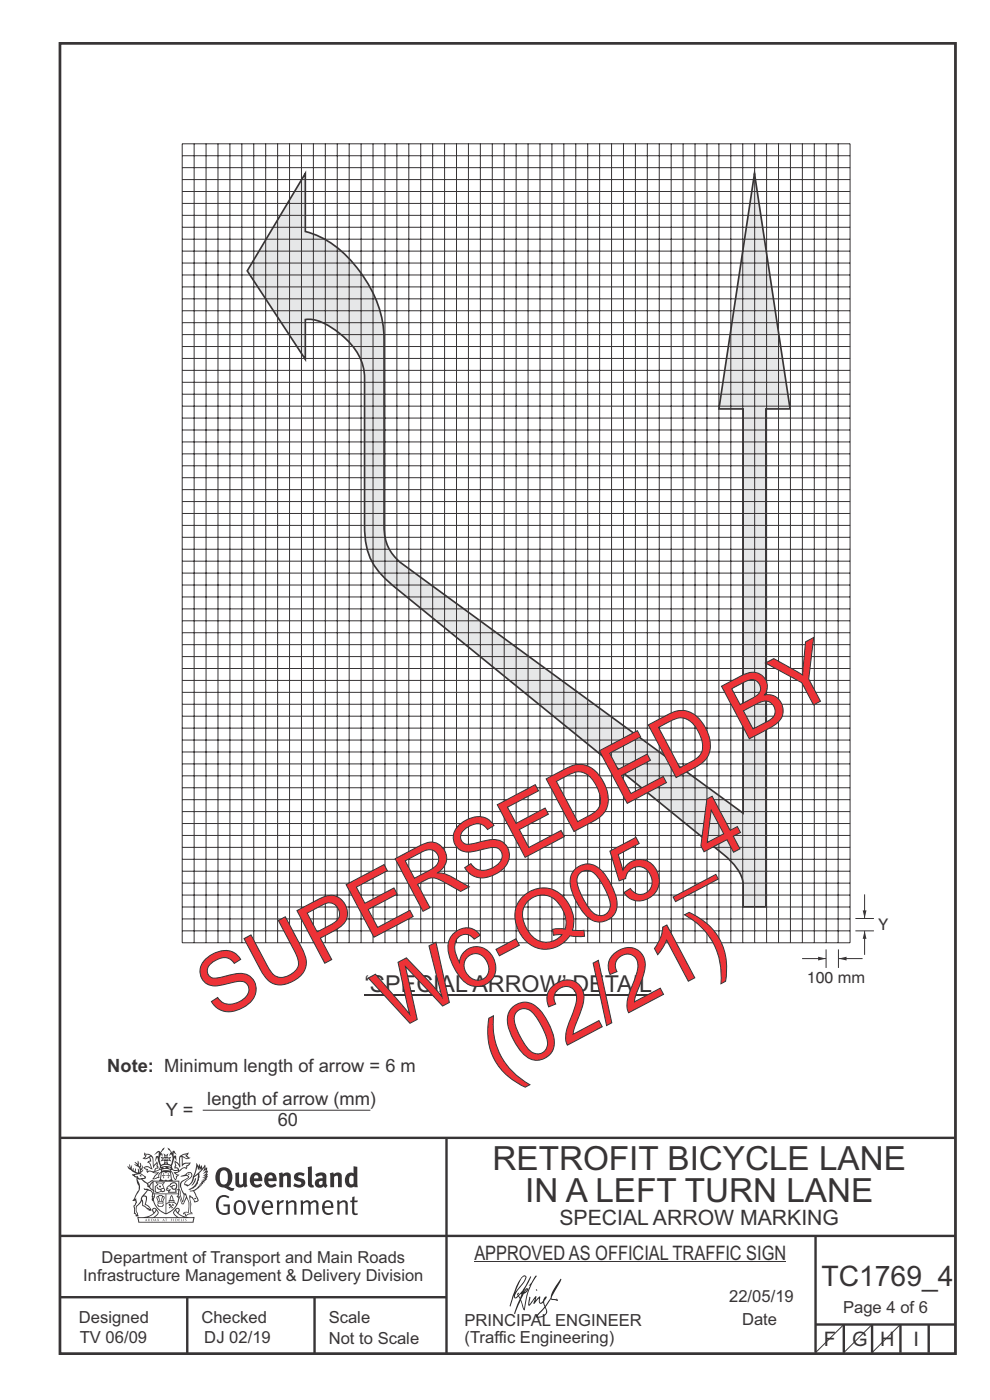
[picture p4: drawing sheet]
<svg xmlns="http://www.w3.org/2000/svg" width="210mm" height="297mm" viewBox="0 0 210 297" stroke-linecap="round" stroke-linejoin="round" font-family="sans-serif">
<g fill="none" stroke="#373435" stroke-width=".51">
<path d="M12.7 9.2h190v278h-190zM12.7 241.4h190M94.7 241.4v45.8M12.7 275.2h82M12.7 262.2h190.1M39.7 275.2v12M66.7 275.2v12M173 262.1v24.9M173 281h29.6M179 281v6M185 281v6M191 281v6"/>
<path d="M197 281v6"/>
</g>
<g fill="#373435">
<path d="M47 248.4a2.55 2.55 0 0 0 0 2.7l.3 .2a.81 .81 0 0 0 1-1v-.5a1.04 1.04 0 0 0-1.1-1.5zM46.3 248.1a1.82 1.82 0 0 1 2.1-.2 1.82 1.82 0 0 1 .9 1.8 2.29 2.29 0 0 1-.8 2l.7 .3h.5l-.2 .6a2.87 2.87 0 0 1-2-.7 2.12 2.12 0 0 1-1.7-3.1z" fill-rule="evenodd"/>
<path d="M49.9 248.9l.8-.2v2a.46 .46 0 0 0 .3 .6 .46 .46 0 0 0 .6-.3v-2.1l.7-.2v2.4l.2 .5-.5 .3-.3-.3a1.02 1.02 0 0 1-1.2 .3 1.02 1.02 0 0 1-.6-1.1z" fill-rule="evenodd"/>
<path d="M54 249.5l-.1 .5h.9a.49 .49 0 0 0-.2-.6 .49 .49 0 0 0-.6 .1zM53.4 249.1a1.34 1.34 0 0 1 1.6-.2 1.34 1.34 0 0 1 .6 1.5v.2h-1.7a.77 .77 0 0 0 .5 .8 .77 .77 0 0 0 .9-.4l.3 .5a1.59 1.59 0 0 1-2 .2 1.59 1.59 0 0 1-.5-2.1z" fill-rule="evenodd"/>
<path d="M57 249.5l-.1 .5h1a.49 .49 0 0 0-.2-.6 .49 .49 0 0 0-.7 .1zM56.4 249.1a1.34 1.34 0 0 1 1.6-.2 1.34 1.34 0 0 1 .7 1.5v.2h-1.8a.77 .77 0 0 0 .5 .8 .77 .77 0 0 0 .9-.4l.4 .5a1.59 1.59 0 0 1-2.1 .2 1.59 1.59 0 0 1-.5-2.1z" fill-rule="evenodd"/>
<path d="M59.2 248.9l.7-.2 .1 .4a.95 .95 0 0 1 1-.3 .95 .95 0 0 1 .7 .8v2.3h-.8v-2.3a.46 .46 0 0 0-.8 .1v2.2h-.8z" fill-rule="evenodd"/>
<path d="M62.6 249.1a1.75 1.75 0 0 1 2-.1l-.2 .5-.6-.2a.43 .43 0 0 0-.6 .3l.4 .3a1.04 1.04 0 0 1 1.2 1.1 1.04 1.04 0 0 1-1.4 1l-1.2-.4 .3-.6 1 .4 .4-.4a.88 .88 0 0 0-1-.5l-.4-.2-.1-.4z" fill-rule="evenodd"/>
<path d="M65.3 247.6l.8-.2 .1 3.8 .3 .2 .1 .4a.88 .88 0 0 1-1 0 .88 .88 0 0 1-.3-1z" fill-rule="evenodd"/>
<path d="M67.8 250.6a.43 .43 0 0 0-.1 .7 .43 .43 0 0 0 .7-.1v-.7zM66.8 249.1a1.7 1.7 0 0 1 2.4 .1v1.9l.3 .4-.4 .5-.5-.4a1.03 1.03 0 0 1-1.7-.1 1.03 1.03 0 0 1 .8-1.5h.7v-.4a.8 .8 0 0 0-1.2 .1z" fill-rule="evenodd"/>
<path d="M70 248.9l.7-.2 .1 .4a.95 .95 0 0 1 1-.3 .95 .95 0 0 1 .7 .8v2.3h-.8v-2.3a.46 .46 0 0 0-.8 .1v2.2h-.8z" fill-rule="evenodd"/>
<path d="M74.3 249.5a1.48 1.48 0 0 0 0 1.7h.5l.2-.1v-1.5l-.3-.2zM75 247.4l.8 .1 .1 4.4h-.7l-.1-.2a1.26 1.26 0 0 1-1.4 0 1.26 1.26 0 0 1-.5-1.3 1.29 1.29 0 0 1 .4-1.4 1.29 1.29 0 0 1 1.4-.1z" fill-rule="evenodd"/>
<path d="M46.4 253.9a1.72 1.72 0 0 1 2.3 0l-.3 .3a1.24 1.24 0 0 0-1.4-.2 1.24 1.24 0 0 0-.6 1.4 1.49 1.49 0 0 0 1.2 1.9l.7-.1v-1.3h-.8l-.1-.4h1.3v1.9a1.93 1.93 0 0 1-2.2 0 1.93 1.93 0 0 1-.7-2.2l.2-.8z" fill-rule="evenodd"/>
<path d="M50.4 255.1a1.65 1.65 0 0 0 .2 2.2 .99 .99 0 0 0 1-1.4 .78 .78 0 0 0-.4-.8 .78 .78 0 0 0-.8 0zM50 254.9a1.33 1.33 0 0 1 1.6-.1 1.33 1.33 0 0 1 .5 1.4 1.31 1.31 0 0 1-1.3 1.6 1.31 1.31 0 0 1-1.2-1.6v-.6z" fill-rule="evenodd"/>
<path d="M52.5 254.7l.4-.1 .9 2.6 .8-2.5h.5l-1.1 3h-.5z" fill-rule="evenodd"/>
<path d="M56.3 255.2l-.2 .7h1.3a.7 .7 0 0 0-.3-.8 .7 .7 0 0 0-.8 .1zM55.9 255a1.22 1.22 0 0 1 1.5-.2 1.22 1.22 0 0 1 .5 1.5h-1.8a.93 .93 0 0 0 .5 1 .93 .93 0 0 0 1.1-.2l.2 .3a1.43 1.43 0 0 1-1.8 .1 1.43 1.43 0 0 1-.6-1.7z" fill-rule="evenodd"/>
<path d="M58.7 254.7l.4-.1 .1 .5 .4-.4 .6-.1-.2 .5a.66 .66 0 0 0-.8 .7v1.9h-.4z" fill-rule="evenodd"/>
<path d="M60.6 254.7l.4-.1 .1 .5a.94 .94 0 0 1 1-.5 .94 .94 0 0 1 .8 .8v2.3h-.5l-.1-2.5a.81 .81 0 0 0-1.2 .3v2.2h-.4z" fill-rule="evenodd"/>
<path d="M63.7 254.7l.5-.1 .1 .5 .4-.3a.78 .78 0 0 1 1.1 .3 .9 .9 0 0 1 1-.5 .9 .9 0 0 1 .8 .8v2.3h-.5l-.1-2.5a.67 .67 0 0 0-1.1 .3v2.2h-.5v-2.4l-.4-.3-.7 .4v2.3h-.5z" fill-rule="evenodd"/>
<path d="M69 255.2l-.1 .7h1.3a.7 .7 0 0 0-.3-.8 .7 .7 0 0 0-.9 .1zM68.7 255a1.22 1.22 0 0 1 1.5-.2 1.22 1.22 0 0 1 .5 1.5h-1.8a.93 .93 0 0 0 .4 1 .93 .93 0 0 0 1.2-.2l.1 .3a1.44 1.44 0 0 1-1.7 .1 1.44 1.44 0 0 1-.6-1.7z" fill-rule="evenodd"/>
<path d="M71.4 254.7l.5-.1 .1 .5a.94 .94 0 0 1 1-.5 .94 .94 0 0 1 .8 .8v2.3h-.5l-.1-2.5a.81 .81 0 0 0-1.2 .3v2.2h-.4z" fill-rule="evenodd"/>
<path d="M74.7 253.9l.5-.1v.9h.7l-.1 .3h-.6v2.2l.1 .2h.5l.1 .3a.75 .75 0 0 1-1.2-.6v-2.1h-.4v-.3h.4z" fill-rule="evenodd"/>
<path d="M30.8 244.9l1.1 .3-.9 .5h-.4l.6-.5zM31.8 245.4h.2a2.44 2.44 0 0 1 .4 1.9l.1 .5 .7-1-.1 .6 .3 .3a.57 .57 0 0 0-.6 .7l-1-.1-.5 .2 .2-.5-.8-.3 .7-.1 .9 .5 .1-.1-.6-1.3-.2-.2h.5zM30.7 244.4l-.1 .5 .2 .4-.6 .4a1.04 1.04 0 0 0 1.4-.1l.2 .6-.3 .1-.2 .4a.94 .94 0 0 1 .8 1.1l-.2-.1a1.16 1.16 0 0 0-1.5-.1l.3 .4 .4 .2 .1 .5 .2 .1 .1-.2a.94 .94 0 0 1 1.1 .2l.8 .1-1.2 1.2a1.13 1.13 0 0 0 1.2-.2l.4-.1-.1-.4 .5-.8a.83 .83 0 0 0-.6 1.1l-.3-.1-.7 .4 1.1-1.4-.5 .1-.5-.1 1.3-.5-.1-.1-.9 .4v-.3l.2-.2 .3 .1 .1-.3-.2-.4v-.6l-.1-.4-.7 1v-.7a1.42 1.42 0 0 0-1.6-1.8z" fill-rule="evenodd"/>
<path d="M38.5 245.2l.5-.2 .7-.1-.6 .3 .8 .5h-.3zM38.3 245.5l.2-.1 .1 2a1.69 1.69 0 0 1 1.6-.6l-.8 .5 .1 .5a1.1 1.1 0 0 0-1.5 .6l-.1-.5-.2-.2h-.5l.3-.4-.3-.7a1.42 1.42 0 0 1 .8 1.1l.2-.1zM37.1 246.2l.1 1-.2 .3 .1 .4h.5l.1 .2a.96 .96 0 0 1-1.1-.1l-.1 .1a1.06 1.06 0 0 0 1.3 .2v.1a.72 .72 0 0 1-1 .2l.3 .5 .6 .2-.4 .2-.1 .6-.2-.3-.4-1.1-.4-.4 .4 .9a1.54 1.54 0 0 0 .7 1.2l.2-.3a.58 .58 0 0 1 .4-.8l.2-.1h-.3l-.5-.3 .9-.5a.93 .93 0 0 1 1.2-.5v.2l.2-.2 .1-.5a.99 .99 0 0 0 .7-.8l-1.3 .1-.3 .2-.1-1.4 .9 .4 .9-.3h-.4l-.5-.4 .4-.7-.6 .2a1.46 1.46 0 0 0-1.4 2.1v.4l-.2-.4z" fill-rule="evenodd"/>
<path d="M35.6 248.9l.2 .1-.1 .3 .4 .1h-.4v.6l-.1-.6h-.3l.3-.1z" fill-rule="evenodd"/>
<path d="M34.6 248.9l.2 .1v.3l.3 .1h-.3l-.1 .6v-.6h-.4l.4-.1z" fill-rule="evenodd"/>
<path d="M34.3 248.8a.57 .57 0 0 1 .9 .2 .57 .57 0 0 1 .9-.2l.2 1.4h-.2a.57 .57 0 0 1-.9 0 .69 .69 0 0 1-1.1 0zM34.2 248.1l-.3 2.1-.2 .4h3l-.2-.4-.3-2.1h-.2v.2l-.8-.1-.8 .1v-.2z" fill-rule="evenodd"/>
<path d="M34.2 252.4a.3 .3 0 0 0 .6 0 .3 .3 0 0 0-.6 0zM33.3 250.9l.3 .3-.3 .4a.79 .79 0 0 0 0 1.3l.8-.2-.1-.3a.55 .55 0 0 1-.7-.6l.1-.1 .2 .3 .3 .2 .8-.2-.4-.7 .4-.4-.7 .2zM33 250.7l1.1 .2 .9-.2-.4 .6 .4 1.2a.56 .56 0 0 1-.8 .3l-.2 .1a.73 .73 0 0 1-.9 .1 .73 .73 0 0 1-.3-1v-.4l.6-.4z" fill-rule="evenodd"/>
<path d="M35.6 251.8l.7-.4a.58 .58 0 0 1 1-.1 .58 .58 0 0 1-.4 .9l-.3-.3a.43 .43 0 0 1 .6-.4 .57 .57 0 0 0-.8 .2l-.2-.1-.3 .1 .4 .2a.55 .55 0 0 0 .9 .4v.5h-1.3l.3-.4-.1-.1-.6 .1 .2-.3-.2-.1zM35.4 251.8l-.1 .2a.39 .39 0 0 0 .2 .6h.3l-.2 .4h1.9l-.1-.8a.86 .86 0 0 0-.1-1.3 .86 .86 0 0 0-1.3 .4z" fill-rule="evenodd"/>
<path d="M36 254.8h.8v.2h-.8zM36.4 253.8l.2 .8h-.4zM36.4 253.5l-.3 .5-.1 .6h-.2v.4l-.7 .4 .2 .1a1.48 1.48 0 0 1 2.1 .2l.2-.1-.6-.5v-.5h-.2l-.1-.6z" fill-rule="evenodd"/>
<path d="M35.8 255.4l.4 .1 .1 .3 .3-.2-.2-.2a.38 .38 0 0 1 .5 .5l-.2-.2-.3 .2 .3 .2-.3 .3-.1-.4-.4 .4-.1-.2 .4-.3-.1-.1-.2 .1z" fill-rule="evenodd"/>
<path d="M34.5 254h.2v.2l-.2 .6h-.2zM33.6 255.3h.9v.2a.55 .55 0 0 1-.8 .4v-.2l-.2-.1zM33.4 254h.2l.2 .8h-.2zM33.6 255l.8-.1 .1 .2h-.8zM33.8 253.7h.5l-.2 1.1h-.1zM33.3 253.8l-.1 .3 .3 1.1a.48 .48 0 0 0-.1 .6 .48 .48 0 0 0 .5 .2h.5a.49 .49 0 0 0 .2-.8l.3-1.1-.1-.3a1.42 1.42 0 0 0-1.5 0z" fill-rule="evenodd"/>
<path d="M33.7 251.5l.4 .1 .1 .3h-.3z" fill-rule="evenodd"/>
<path d="M41.3 250.1l.3-.2-.2 .8-.6 .8h-.2l.5-.7z" fill-rule="evenodd"/>
<path d="M39.7 249l.3-.2 .5 .2a.88 .88 0 0 1-.6 1.1 1.22 1.22 0 0 0-.8 1.3l.5 .2a.72 .72 0 0 0 .9-.4l.5-.8 .2-.6 .8-.6v.2a2.85 2.85 0 0 1-2 2.9l.1 .1a2.13 2.13 0 0 0 1.9-1.5v-.3a2.01 2.01 0 0 0 .3-1.7l1.1-1.3-.4 1 .7-.5-.7 1 .8-.4-.8 .8 .7-.2-.9 .6 .8-.1-.8 .4h.7l-.8 .3 .3 .2h-.4l.2 .3h-.4l.2 .3h-.4l.1 .2h-.1a2.16 2.16 0 0 1-2 1.1l.1 .2 .4-.1a.76 .76 0 0 1 .7 .8l.5 1.2-.6 .2a1.45 1.45 0 0 0-1.1-1.3l.2 1.8-.1 1.8 .4 .3a1.07 1.07 0 0 0-1.2 .4v-.3l-.5-.2a.87 .87 0 0 1 1.1-.1v-.7a4.4 4.4 0 0 0-.6-3.1l-.1-.3h-.2a2.16 2.16 0 0 1-.7-2.2l.3-.4 1.2-.7a.55 .55 0 0 0-.4-.8zM37.8 252.4a.76 .76 0 0 1 .3 1.1l.6 1.6 .4-1.7 .2 .1a.61 .61 0 0 1-.1 .9l-.3 .8-.2 .1-.7-1.6-.3 .1a1.18 1.18 0 0 0 .1-1.4zM41.8 247.5l.2 .7 .3-.5v.6l.4-.5a1.9 1.9 0 0 1-1.2 1.4l-.3 .3zM38.2 249.6l1.4-.2 .2 .2v.3l-.5 .2a1.26 1.26 0 0 0-.9 1.9l.2 .7a1.84 1.84 0 0 1 .1 2.1l-.4-1.4a.96 .96 0 0 0-.4-1.2l-.4 .2a.78 .78 0 0 1 0 1.3l.1 .3h.4l.4 1.1a.38 .38 0 0 0 .2 .4 .38 .38 0 0 0 .4-.1l.6-1.2a2.94 2.94 0 0 1 .4 2.5l-.1 .4h-.8l-.3 .4v.2l.4-.1 .1 .4 .2 .1a1.02 1.02 0 0 1 1.3-.5v-.4l-.3-.1 .1-1.8-.3-1.3h.1a1.14 1.14 0 0 1 .8 1 .63 .63 0 0 0 .8-.2 .63 .63 0 0 0-.2-.9l-.6-1.2 .9-.6 .2-.4h.3l-.1-.2h.4l-.1-.3h.3l-.1-.3 .5-.1-.2-.2 .6-.4v-.2h-.2l.4-.5h-.3l.3-.5-.4 .1 .4-.5v-.3l-.3 .2 .2-.7-.1-.2-.4 .3v-.8l-.6 .8-.2-.8-.2 .5-.3-.7-.1 .6-.5-.8-.1 1.4-.6 1.8a1.81 1.81 0 0 1-1 1.5l-.6-.2a1.75 1.75 0 0 1 1.1-1.2 .75 .75 0 0 0 .1-1.3 .75 .75 0 0 0-1.2 .4z" fill-rule="evenodd"/>
<path d="M41.2 254.1h.3l.2 .2-.4 .1z" fill-rule="evenodd"/>
<path d="M29.4 258.4h11.6l-.1 .8h-11.4zM31.3 258.2l.5-.1a2.48 2.48 0 0 0 1.4-1.3l.3 .5-.5 .6-.5 .3zM32.5 256.6l.3-.2 .2 .1-.3 .7zM37.2 256.8a2.65 2.65 0 0 0 1.8 1.4h-1.1l-.5-.3-.5-.6zM37.4 256.5l.2-.1 .3 .2-.3 .6zM29.2 258.2l.1 1.2h11.8l.2-1.1-.2-.1a4.1 4.1 0 0 1-3.3-.9l.3-.4-.1-.6a1.06 1.06 0 0 0-1.3 1l.2 .4 .6 .5h-4.7l.3-.1a.84 .84 0 0 0 .6-.8 .84 .84 0 0 0-.5-.8l-.3-.2h-.5l-.1 .6 .3 .4a4.2 4.2 0 0 1-3.4 .9z" fill-rule="evenodd"/>
<path d="M31 258.7l.1 .2h-.2zM31 258.5l-.3 .6 .4-.2 .2 .2z" fill-rule="evenodd"/>
<path d="M31.3 258.6h.3v.4a.25 .25 0 0 0 .2-.1 .25 .25 0 0 0-.1-.3h.1a.29 .29 0 0 1 0 .4 .29 .29 0 0 1-.4 0 .29 .29 0 0 1 0-.4z" fill-rule="evenodd"/>
<path d="M32.2 258.6a.22 .22 0 0 1 .3 .2 .22 .22 0 0 1-.3 .2zM32 258.6l.1 .4a.33 .33 0 0 0 .4 0 .33 .33 0 0 0 0-.4 .33 .33 0 0 0-.5 0z" fill-rule="evenodd"/>
<path d="M32.9 258.7l.1 .2h-.2zM32.9 258.5l-.2 .6 .3-.2 .2 .2z" fill-rule="evenodd"/>
<path d="M33.3 258.6h.2l.1 .1 .2-.1-.2 .2 .2 .3-.3-.3-.1 .3h-.1l.2-.3z" fill-rule="evenodd"/>
<path d="M34.7 258.7l.1 .2h-.2zM34.7 258.5l-.3 .6 .4-.2 .2 .2z" fill-rule="evenodd"/>
<path d="M35 258.5h.5l-.2 .1v.5h-.2l.1-.5z" fill-rule="evenodd"/>
<path d="M36.2 258.6l.3-.1-.1 .1v.2h.1h-.1v.3h-.2z" fill-rule="evenodd"/>
<path d="M36.7 258.6h.2v.5h-.2z" fill-rule="evenodd"/>
<path d="M37.3 258.6a.22 .22 0 0 1 .3 .2 .22 .22 0 0 1-.3 .2zM37.1 258.6v.4a.33 .33 0 0 0 .5 0 .33 .33 0 0 0 0-.4 .33 .33 0 0 0-.5 0z" fill-rule="evenodd"/>
<path d="M37.8 258.6l.4-.1-.2 .1v.2h.1h-.1v.2l.2 .1h-.4z" fill-rule="evenodd"/>
<path d="M38.4 258.6h.2l-.1 .4 .2 .1h-.3z" fill-rule="evenodd"/>
<path d="M38.9 258.6h.2v.5h-.2z" fill-rule="evenodd"/>
<path d="M39.3 258.6h.2h-.1l.2 .3-.2 .2-.1-.1v-.1l.2 .1z" fill-rule="evenodd"/>
<path d="M34.2 247.4a1.51 1.51 0 0 1 2 .2 2.67 2.67 0 0 0-2.1 0zM35.7 247.6l.4 .1 .1 .3-.4-.1zM34.6 247.6h.5l.1 .2h-.4zM34 247.8l.3 .2h-.3zM34.9 246.9l.3-.2 .3 .2zM34.9 245.6l.2 .1v.3h-.2zM35 245.1l.2 .2 .2-.2-.1 .3h-.2zM35.1 246.3h.2l.1 .4-.2-.2-.2 .2zM35.3 245.7l.2-.1v.4h-.2zM34.4 245.7h.3l.1 .3-.4 .1 .2-.2zM35.7 245.7h.3l-.2 .2 .2 .2-.4-.1zM32.7 244.9l1-.5-.1 1-.2-.2-.3 .2-.3 1.1 .5-1 .3 .9a1.84 1.84 0 0 1 .2 1.7l.4 .1a2.48 2.48 0 0 1 2.2 0l.2-.2-.2-.7 .7-1.8 .4 .7-.2-1-.2-.1-.2 .3v-.9l.6 .4-.6-.8-.3 .1-.1 .4-.5-.9-.5-.3 .2 .5 .6 .5-.5 .8 .4-.4a2.06 2.06 0 0 1 0 2.3l-.5-.2-.2-.6 .1-.1 .8 .2-.4-.5 .4-.5-.7 .2-.2-.2 .2-.7-.5 .4-.5-.4 .2 .7-.2 .2-.7-.2 .4 .5-.4 .5 .8-.2 .1 .1-.2 .6-.5 .2a2.02 2.02 0 0 1 0-2.2l.3 .5-.1-.7-.3-.1 .8-1.2-.4 .3-.5 .8-.2-.3a.8 .8 0 0 0-.8 .5z" fill-rule="evenodd"/>
<path d="M29.2 250.1l.3 .1a.61 .61 0 0 1 .8 .4l.3 .2a.8 .8 0 0 1 .6 1l.4 .1 .5 .5a1 1 0 0 1 .5 1.1l-.1 .7v-.5h-.1a.96 .96 0 0 0-.8-1.3l-.2-.2h-.7l-.1-.1-.1 .1 .1 .3h.6l-1.2 1.3-.2 1-.4 .6a1.33 1.33 0 0 0-.5 1.8l.2 .5a1.26 1.26 0 0 1-.5-1.5l-.1-.3a1.56 1.56 0 0 0 .4-1.7l-.3 .2 .2-.5a3.2 3.2 0 0 0 .7-3zM30.4 253.9h.4a2.06 2.06 0 0 1-.1 1.6l.7 .5 .4 .4-.6-.1-.8-.6-.1-.9a.51 .51 0 0 1 .1-.9zM28.6 249.3a1.52 1.52 0 0 1 2.1 .5l-1.1 .2-.2-.1-.1-.4h-.5zM27.5 247v.8l-.3-.4h-.1a3.1 3.1 0 0 0 1.9 1.6l-1 .1 .5 .6 .5 .1 .1 1.1a1.84 1.84 0 0 1-.3 2.5l-.4 .9-.3 .4 .2 .1 .4-.1 .1 .4-.2 .5-.3 .2 .1 1.7h.2l.3 .5 .1 .1 .4-.1-.1-.5a1.3 1.3 0 0 1-.1-1.7l.9-1 .1 1.1 .6 .2 .5 .5 .1-.1 .2 .3h.5a1.85 1.85 0 0 0-1.2-1.4l.1-.3a1.39 1.39 0 0 0 0-1.4l-.5-.1 .5-.5a.66 .66 0 0 1 .9-.4 .66 .66 0 0 1 .3 .9l-.1 .4 .2-.1v.2l-.1 .3 .2 .5 .1-.3a2.24 2.24 0 0 0 .1-2.2 .73 .73 0 0 1-.7-.7 .73 .73 0 0 1 .6-.7v-.2a.94 .94 0 0 0-.9 .8 .48 .48 0 0 1-.1-.6 .48 .48 0 0 1 .5-.2l.5-.3a.51 .51 0 0 0-.8 .2l-.5 .2-1-.8h.6l.2-.5-1.2-.7 .5-.5v-.3l-.5 .4 .1-.2a.69 .69 0 0 0 .2-1v.4l-.2 .3v-1.1l-.3-.2 .1 .6-.1 .2-.4-1.3v.7l-.6-.4 .5 .7-.6-.2 .3 .3a1 1 0 0 1 .7 1.4l-.2-.8v.9l-.5-.2v-.8l-.2 .7-.2-.1-.1-.6-.2 .4-.2-.2 .1-.7-.2 .5z" fill-rule="evenodd"/>
<path d="M29.6 249.4l.2-.1 .3 .2z" fill-rule="evenodd"/>
<path d="M32.4 250.5h5.6v2l-.2-.1v-1.7h-5.2v2.5h5.2v-.8l.1 .2-.1 1.1v-.3h-2.5v4a4.1 4.1 0 0 0 2.6-3.6l.1-.1a4 4 0 0 1-2.8 3.9 4.2 4.2 0 0 1-2.8-4.7l.1 1.2 .1-.1a3.8 3.8 0 0 0 2.5 3.4v-4h-2.5l-.2-.9z" fill-rule="evenodd"/>
<circle cx="40" cy="249.1" r=".17"/>
</g>
<path d="M100.6 267.7h66.2" fill="none" stroke="#373435" stroke-width=".21"/>
<g fill="#252726">
<path d="M111.6 273.7l.2-.2-.5 .7zM110.4 274.5l.3 .1-.3 .7-.3-.4zM110.9 270.9l.5-.1a9.3 9.3 0 0 1-2 3.2l-.1 .2 1-2.5zM110.6 271a14.7 14.7 0 0 0-2.2 4.9l-.3 1.2 .1 .1 .8-2.4a.42 .42 0 0 0 .2 .7 .42 .42 0 0 0 .6-.3l.2-.2 .2 .6-1.1 3.1h.2l1.1-2.8 .6 1.9 .2 .2 .2-.5a13.5 13.5 0 0 1 2-6.2l.5-.5-.2-.2-1.6 2.1 .4-.1a14.9 14.9 0 0 0-1.3 5.1l-.4-1.2a1.39 1.39 0 0 1 .2-1.8l.1-.2a.92 .92 0 0 0 .8-1.2 .75 .75 0 0 0-.7 .7l-.2 .2 1.6-3.4h-.1l-.4 .7a10.5 10.5 0 0 1-2.2 3.2l.2-.4a.32 .32 0 0 0-.4 .2 .32 .32 0 0 0 .1 .4l-.5 .4a3.2 3.2 0 0 1 1.1-2.3l.5-.6a2.49 2.49 0 0 0 .7-1.6l-.3-.2z" fill-rule="evenodd"/>
<path d="M115.6 277.5a1.15 1.15 0 0 1 .1 1.3 1.15 1.15 0 0 1-1.2 .5h-.5zM112.3 275.1l-.3 1.7 .3 .2 1.2-1.5-.3 1.1 1.1-1.2a.94 .94 0 0 0 .4 1.2l.5-.3 .3 .9-1.2 1.3a.98 .98 0 0 0-.5 1 1.9 1.9 0 0 0 2.3-1.3l-.1-.3a1.02 1.02 0 0 1 .3-1.4l.5-.9 1.5 .3-.2-.5v.3l-1.1-.2v-.2l2-3.6 .1-.3-.1-.1-1.8 2.7a6.6 6.6 0 0 1-1.5 3l-.2-.2a1.01 1.01 0 0 1 .4-1.4l.1-.2-.3-.2-.3 .5-.2 .5-.5 .4-.2-.4 .1-.9-.2-.1-.8 .9 .2-.9h-.1l-1.4 1.7 .2-1.4v-.1z" fill-rule="evenodd"/>
<path d="M113.7 273.5l.3 .3h-.3z" fill-rule="evenodd"/>
</g>
<path d="M179 281l-6 6" fill="none" stroke="#373435" stroke-width=".21"/>
<path d="M12.7 9.2h190v278h-190z" fill="none" stroke="#373435" stroke-width=".51"/>
<path d="M64.8 36.8v12.3a21 21 0 0 1 11.6 8.6 23.8 23.8 0 0 1 5.1 14.2v39.7a9.3 9.3 0 0 0 3.4 7.7l72.7 53.2v-85.8h-5.1l7.5-49.9 7.6 49.9h-5.1v105.7h-4.9v-4.8a9.4 9.4 0 0 0-4-6.2l-69.5-56.5a16.1 16.1 0 0 1-6.2-8.3 19.7 19.7 0 0 1-.6-5.1v-31.3a11.8 11.8 0 0 0-5-9.3 11.4 11.4 0 0 0-6.8-3.2l-.7 .1v8.4l-12.4-18.7z" fill-rule="evenodd" fill="#e6e7e8" stroke="#373435" stroke-width=".36"/>
<g fill="none" stroke="#373435" stroke-width=".21">
<path d="M38.6 38.1h141.7M38.6 35.6h141.7M38.6 33h141.7M38.7 30.5h141.6v169.5h-141.7zM41.2 30.5v169.5M43.7 30.5v169.5M46.2 30.5v169.5M48.8 30.5v169.5M51.3 30.5v169.5M53.8 30.5v169.5M56.4 30.5v169.5M58.9 30.5v169.5"/>
<path d="M61.4 30.5v169.5M63.9 30.5v169.5M66.5 30.5v169.5M69 30.5v169.5M71.5 30.5v169.5M74.1 30.5v169.5M76.6 30.5v169.5M79.1 30.5v169.5M81.7 30.5v169.5M84.2 30.5v169.5M86.7 30.5v169.5M89.2 30.5v169.5"/>
<path d="M91.8 30.5v169.5M94.3 30.5v169.5M96.8 30.5v169.5M99.4 30.5v169.5M101.9 30.5v169.5M104.4 30.5v169.5M107 30.5v169.5M109.5 30.5v169.5M112 30.5v169.5M114.5 30.5v169.5M117.1 30.5v169.5M119.6 30.5v169.5"/>
<path d="M122.1 30.5v169.5M124.7 30.5v169.5M127.2 30.5v169.5M129.7 30.5v169.5M132.3 30.5v169.5M134.8 30.5v169.5M137.3 30.5v169.5M139.8 30.5v169.5M142.4 30.5v169.5M144.9 30.5v169.5M147.4 30.5v169.5M150 30.5v169.5"/>
<path d="M152.5 30.5v169.5M155 30.5v169.5M157.6 30.5v169.5M160.1 30.5v169.5M162.6 30.5v169.5M165.1 30.5v169.5M167.7 30.5v169.5M170.2 30.5v169.5M172.7 30.5v169.5M175.3 30.5v169.5M177.8 30.5v169.5M38.6 58.3h141.7"/>
<path d="M38.6 55.8h141.7M38.6 53.3h141.7M38.6 50.7h141.7M38.6 48.2h141.7M38.6 45.7h141.7M38.6 43.2h141.7M38.6 40.6h141.7M38.6 78.6h141.7M38.6 76h141.7M38.6 73.5h141.7M38.6 71h141.7M38.6 68.5h141.7"/>
<path d="M38.6 65.9h141.7M38.6 63.4h141.7M38.6 60.9h141.7M38.6 98.8h141.7M38.6 96.3h141.7M38.6 93.8h141.7M38.6 91.2h141.7M38.6 88.7h141.7M38.6 86.2h141.7M38.6 83.6h141.7M38.6 81.1h141.7M38.6 119h141.7"/>
<path d="M38.6 116.5h141.7M38.6 114h141.7M38.6 111.5h141.7M38.6 108.9h141.7M38.6 106.4h141.7M38.6 103.9h141.7M38.6 101.3h141.7M38.6 139.3h141.7M38.6 136.8h141.7M38.6 134.2h141.7M38.6 131.7h141.7M38.6 129.2h141.7"/>
<path d="M38.6 126.6h141.7M38.6 124.1h141.7M38.6 121.6h141.7M38.6 154.5h141.7M38.6 159.5h141.7M38.6 157h141.7M38.6 151.9h141.7M38.6 149.4h141.7M38.6 146.9h141.7M38.6 144.3h141.7M38.6 141.8h141.7M38.6 179.8h141.7"/>
<path d="M38.6 177.2h141.7M38.6 174.7h141.7M38.6 172.2h141.7M38.6 169.6h141.7M38.6 167.1h141.7M38.6 164.6h141.7M38.6 162.1h141.7M38.6 197.5h141.7M38.6 194.9h141.7M38.6 192.4h141.7M38.6 189.9h141.7M38.6 187.4h141.7"/>
<path d="M38.6 184.8h141.7M38.6 182.3h141.7M181.4 197.5h4M181.4 194.9h4M170.1 203.4h5.1M175.2 201.4v3.9M177.9 201.4v3.9"/>
</g>
<path d="M77.3 211h61.1" fill="none" stroke="#373435" stroke-width=".22"/>
<path d="M173.5 203l1.7 .4-1.7 .4z" fill="#373435"/>
<path d="M183.4 197.5v5.1" fill="none" stroke="#373435" stroke-width=".21"/>
<path d="M183.4 197.5l.4 1.7h-.8z" fill="#373435"/>
<path d="M177.9 203.4h5.1" fill="none" stroke="#373435" stroke-width=".21"/>
<path d="M177.9 203.4l1.7-.4v.8z" fill="#373435"/>
<path d="M183.4 189.7v5.1" fill="none" stroke="#373435" stroke-width=".21"/>
<path d="M183 193.1h.8l-.4 1.7z" fill="#373435"/>
<path d="M43 235.5h35.6M185 281l-6 6M190.9 281l-6 6" fill="none" stroke="#373435" stroke-width=".21"/>
<g font-size="17.6" fill="#ed3237">
<text x="46" y="216.4" transform="rotate(-28 46 216.4)">SUPERSEDED BY</text>
<text x="83.8" y="218.7" transform="rotate(-28 83.8 218.7)">W6-Q05_4</text>
<text x="106" y="229.3" transform="rotate(-28 106 229.3)">(02/21)</text>
</g>
<g font-size="7.1" fill="#373435">
<text x="104.5" y="248.2">RETROFIT BICYCLE LANE</text>
<text x="111.4" y="255.1">IN A LEFT TURN LANE</text>
</g>
<text font-size="6" fill="#373435" x="174.3" y="272.9">TC1769_4</text>
<text font-size="4.9" fill="#373435" x="77.3" y="210.5">‘SPECIAL ARROW’ DETAIL</text>
<text font-size="4.5" fill="#373435" x="118.7" y="259.9">SPECIAL ARROW MARKING</text>
<g font-size="4.2" fill="#373435">
<text x="100.6" y="267.2">APPROVED AS OFFICIAL TRAFFIC SIGN</text>
<text x="174.7" y="285.6">F</text>
<text x="180.8" y="285.6">G</text>
<text x="186.7" y="285.6">H</text>
<text x="193.8" y="285.6">I</text>
</g>
<g font-size="3.9" fill="#373435">
<text x="22.8" y="227.4">Note: Minimum length of arrow = 6 m</text>
<text x="35.2" y="236.7">Y =</text>
<text x="44" y="234.4">length of arrow (mm)</text>
<text x="58.9" y="238.9">60</text>
</g>
<g font-size="3.5" fill="#373435">
<text x="21.6" y="267.9">Department of Transport and Main Roads</text>
<text x="17.7" y="271.8">Infrastructure Management &amp; Delivery Division</text>
<text x="16.7" y="280.6">Designed</text>
<text x="42.7" y="280.6">Checked</text>
<text x="69.7" y="280.6">Scale</text>
<text x="98.5" y="281.3">PRINCIPAL ENGINEER</text>
<text x="154.7" y="276.2">22/05/19</text>
<text x="157.4" y="281.2">Date</text>
<text x="178.8" y="278.6">Page 4 of 6</text>
<text x="16.9" y="284.8">TV 06/09</text>
<text x="43.3" y="284.9">DJ 02/19</text>
<text x="69.7" y="285.2">Not to Scale</text>
<text x="98.5" y="284.8">(Traffic Engineering)</text>
</g>
<g font-size="3.4" fill="#373435">
<text x="186.4" y="197.4">Y</text>
<text x="171.2" y="208.6">100 mm</text>
</g>
</svg>
